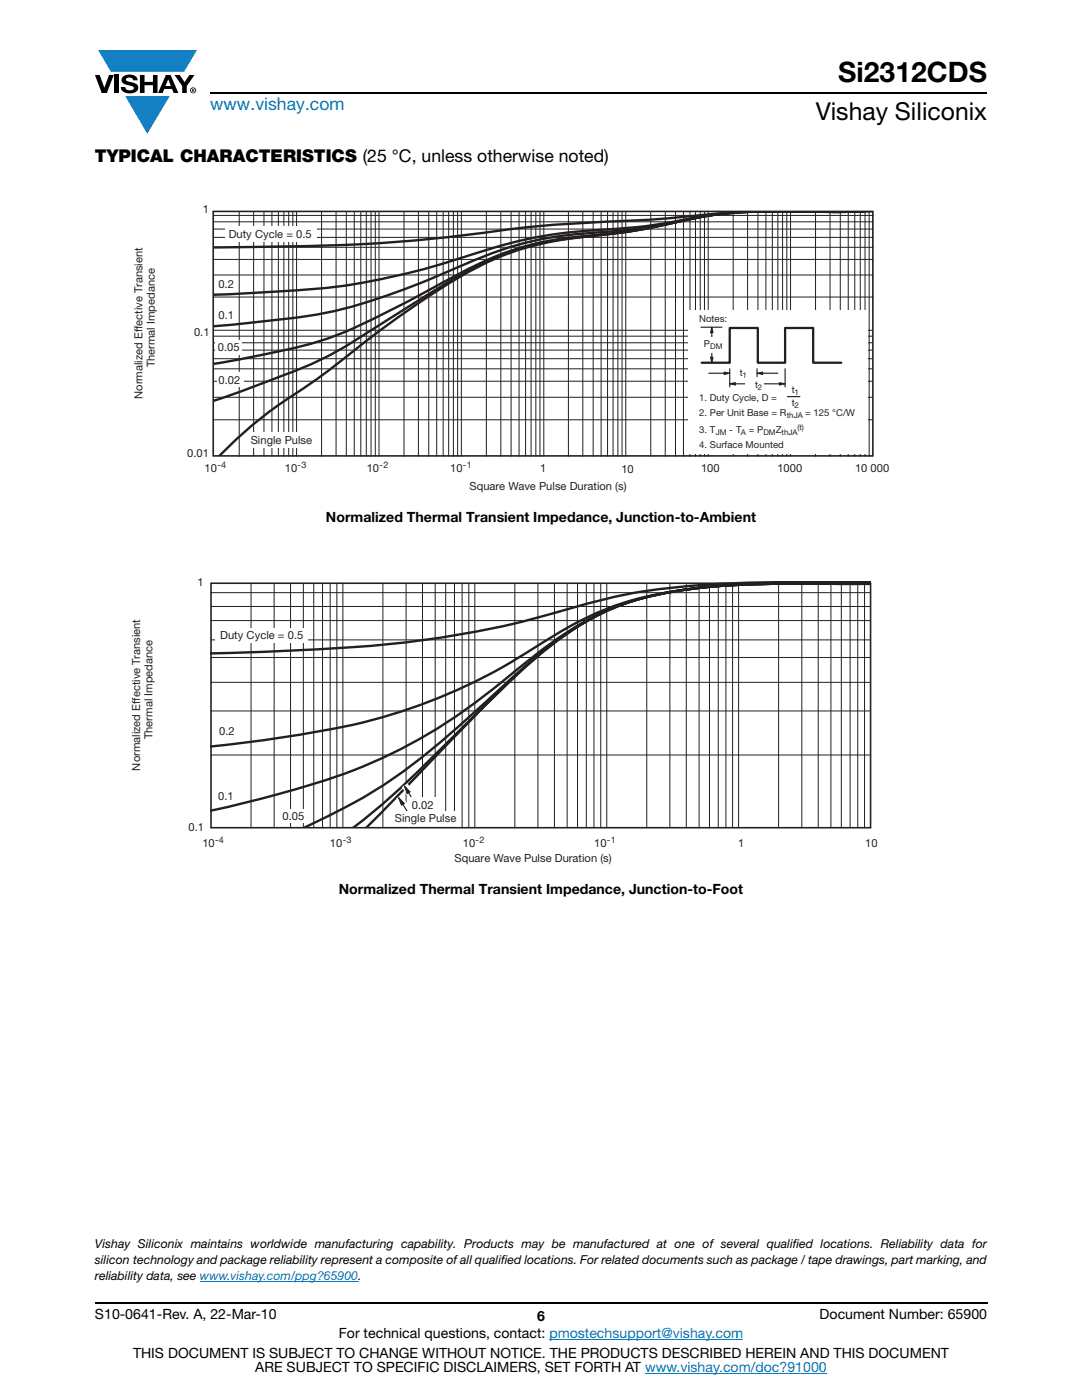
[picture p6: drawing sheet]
<svg xmlns="http://www.w3.org/2000/svg" width="216mm" height="279mm" viewBox="0 0 216 279" stroke-linecap="round" stroke-linejoin="round" font-family="sans-serif">
<g fill="#147fc3">
<path d="M19.6 10h19.7l-2.6 4.3h-1.1h-13.5z"/>
<path d="M25 19.2h8.9l-4.5 7.5z"/>
</g>
<g fill="#000">
<path d="M18.9 15h1l.9 2.5 1-2.5h.9l-1.4 3.6h-1zM22.9 15h.9v3.6h-.9zM24.6 15.3a2.1 2.1 0 0 1 2.8 .3l.1 .4h-.9a.79 .79 0 0 0-.7-.5 .79 .79 0 0 0-.8 .4l.3 .3 1 .2a1.08 1.08 0 0 1 1.2 1 1.08 1.08 0 0 1-1.1 1.2 1.73 1.73 0 0 1-2.4-1.2h.9a.96 .96 0 0 0 .8 .6 .96 .96 0 0 0 .9-.4 1.31 1.31 0 0 0-1.2-.6 1.03 1.03 0 0 1-1.1-.6 1.03 1.03 0 0 1 .2-1.1zM27.9 15h.9v1.3h1.7v-1.3h.9v3.6h-.9v-1.6h-1.7v1.6h-.9zM34.8 15h1.1l.9 1.4 1-1.4h1l-1.5 2.2v1.4h-.9v-1.4z"/>
<path d="M33.6 15.9l.5 1.3h-1.1zM33.1 15l-1.6 3.6h1l.3-.8h1.5l.3 .8h1l-1.6-3.6z"/>
<path d="M38.4 17.8h.2v.2h-.2zM38.3 17.7v.7h.1v-.3l.4 .3-.2-.3 .2-.2-.1-.2z"/>
<path d="M38.1 18a.46 .46 0 0 1 .9 0 .46 .46 0 0 1-.9 0zM37.9 18a.6 .6 0 0 0 1.2 0 .6 .6 0 0 0-1.2 0z"/>
</g>
<path d="M42 18.6h155M18.9 260h178.1" fill="none" stroke="#000" stroke-width=".36"/>
<path d="M39.9 255.7h31.6M109.6 267.3h38.7M128.7 274h36.3" fill="none" stroke="#007ec4" stroke-width=".2"/>
<path d="M26.6 40.7h150.8v57.5h-150.8z" fill="#fff"/>
<g fill="none" stroke="#231f20" stroke-width=".2">
<path d="M42.6 45.7h131.6M42.6 44.3h131.6M42.6 47.4h131.6M42.6 59.3h131.6M42.6 54.9h131.6M42.6 51.8h131.6M42.6 49.4h131.6M42.6 43h131.6M47.7 42.3v48.8M50.6 42.3v48.8M52.7 42.3v48.8M54.3 42.3v48.8"/>
<path d="M55.5 42.3v48.8M56.6 42.3v48.8M57.6 42.3v48.8M58.4 42.3v48.8M59.2 42.3v48.8M64.2 42.3v48.8M67.1 42.3v48.8M69.1 42.3v48.8M70.7 42.3v48.8M72 42.3v48.8M73.1 42.3v48.8M74 42.3v48.8"/>
<path d="M74.9 42.3v48.8M75.6 42.3v48.8M80.6 42.3v48.8M83.5 42.3v48.8M85.6 42.3v48.8M87.1 42.3v48.8M88.4 42.3v48.8M89.5 42.3v48.8M90.5 42.3v48.8M91.3 42.3v48.8M92.1 42.3v48.8M97 42.3v48.8"/>
<path d="M99.9 42.3v48.8M102 42.3v48.8M103.6 42.3v48.8M104.9 42.3v48.8M106 42.3v48.8M106.9 42.3v48.8M107.7 42.3v48.8M108.5 42.3v48.8M129.9 42.3v48.8M132.7 42.3v48.8M134.8 42.3v48.8M136.4 42.3v48.8"/>
<path d="M137.7 42.3v48.8M138.8 42.3v48.8M139.7 42.3v48.8M140.6 42.3v48.8M141.3 42.3v48.8M146.3 42.3v48.8M149.2 42.3v48.8M151.2 42.3v48.8M152.8 42.3v48.8M154.1 42.3v48.8M155.2 42.3v48.8M156.2 42.3v48.8"/>
<path d="M157 42.3v48.8M157.7 42.3v48.8M162.7 42.3v48.8M165.6 42.3v48.8M167.7 42.3v48.8M169.3 42.3v48.8M170.6 42.3v48.8M171.7 42.3v48.8M172.6 42.3v48.8M173.4 42.3v48.8M42.6 65.9h131.4M42.6 79.3h131.4"/>
<path d="M42.6 76.1h131.4M42.6 73.6h131.4M42.6 71.6h131.4M42.6 69.9h131.4M42.6 68.4h131.4M42.6 67.1h131.4M42.6 83.8h131.4"/>
</g>
<path d="M172.5 42.2h-5.4a217.4 217.4 0 0 0-28.5 .9 308.9 308.9 0 0 1-23 1.4l-10.4 .8a365.4 365.4 0 0 1-36.8 3.6l-25.8 .5M172.5 42.2l-5.3 .1-7.1-.1a97.8 97.8 0 0 0-26.8 2.3 172.4 172.4 0 0 1-18 1.7 95.8 95.8 0 0 0-23.6 5.4 133.7 133.7 0 0 1-38.6 6.7l-10.5 .5M172.5 42.2l-5.4 .1-7.1-.1a91.3 91.3 0 0 0-23.8 1.8 105.1 105.1 0 0 1-19.7 2.6 68.6 68.6 0 0 0-24.8 6.6 138.8 138.8 0 0 1-26.8 9.3 301.8 301.8 0 0 1-22.3 2.6M172.5 42.2l-5.4 .1-7.1-.1a92.9 92.9 0 0 0-21.7 1.4 124.7 124.7 0 0 1-23.3 3.7 59.2 59.2 0 0 0-24.5 7.9 232.4 232.4 0 0 1-23.3 11.7 123.7 123.7 0 0 1-19.9 4.9l-4.7 .8M172.5 42.2l-5.4 .1-7.1-.1a93.6 93.6 0 0 0-21.7 1.4 144.7 144.7 0 0 1-24.4 4 57.6 57.6 0 0 0-25 9l-13.9 8.7a80.9 80.9 0 0 1-20.7 10.5l-11.7 4.2M174.1 42.2l-5.5 .1-7.6-.1a99.8 99.8 0 0 0-22.7 1.4 153.1 153.1 0 0 1-24.3 4 57.1 57.1 0 0 0-25.1 9.4 252.5 252.5 0 0 0-24 17.5l-.9 .6a206.6 206.6 0 0 0-13.8 9.9l-2.9 2.6-3.5 3.4" fill="none" stroke="#231f20" stroke-width=".48"/>
<path d="M137.4 61.9h35.7v28.5h-35.7z" fill="#fff"/>
<path d="M139.9 65.3h4.1M145.6 73.6v3.6M151.1 73.6v1.8M156.7 73.6v3.6" fill="none" stroke="#231f20" stroke-width=".23"/>
<path d="M145.6 76.6l1.1-.2v.4z" fill="#231f20"/>
<path d="M145.6 76.6l1.1-.2v.4zM146.4 76.6h3.4" fill="none" stroke="#231f20" stroke-width=".23"/>
<path d="M155.5 76.4l1.2 .2-1.2 .2z" fill="#231f20"/>
<path d="M152.5 76.6h3.4M155.5 76.4l1.2 .2-1.2 .2z" fill="none" stroke="#231f20" stroke-width=".23"/>
<path d="M144.5 74.3l1.1 .2-1.1 .2z" fill="#231f20"/>
<path d="M141.4 74.5h3.4M144.5 74.3l1.1 .2-1.1 .2z" fill="none" stroke="#231f20" stroke-width=".23"/>
<path d="M151.1 74.5l1.1-.2v.4z" fill="#231f20"/>
<path d="M151.1 74.5l1.1-.2v.4zM151.8 74.5h3.4" fill="none" stroke="#231f20" stroke-width=".23"/>
<g fill="#fff">
<path d="M146.1 73h3.7v2.3h-3.7z"/>
<path d="M148.8 75.4h3.7v2.3h-3.7z"/>
</g>
<path d="M141.8 71.3h.5l-.3 1.1z" fill="#231f20"/>
<path d="M141.8 71.3h.5l-.3 1.1zM142 68.4v3.2" fill="none" stroke="#231f20" stroke-width=".23"/>
<path d="M142 65.3l.3 1.1h-.5z" fill="#231f20"/>
<path d="M142 65.3l.3 1.1h-.5zM142 66.1v3.2" fill="none" stroke="#231f20" stroke-width=".23"/>
<path d="M138.9 67.3h5.9v3h-5.9z" fill="#fff"/>
<path d="M140 72.4h5.6v-6.9h5.6v6.9h5.5v-6.9h5.6v6.9h5.6" fill="none" stroke="#231f20" stroke-width=".46"/>
<path d="M157.1 79.2h2.5" fill="none" stroke="#231f20" stroke-width=".23"/>
<g fill="#fff">
<path d="M44.8 45.3h18.3v3h-18.3z"/>
<path d="M49.6 86.3h13.4v3.1h-13.4z"/>
<path d="M43.3 74.3h5.3v3h-5.3z"/>
<path d="M43 67.9h5.2v2.8h-5.2z"/>
</g>
<path d="M42.6 42.2h131.6l-.1 48.8h-131.5z" fill="none" stroke="#231f20" stroke-width=".32"/>
<path d="M113.4 42.3v48.8M116.3 42.3v48.8M118.4 42.3v48.8M119.9 42.3v48.8M121.2 42.3v48.8M122.3 42.3v48.8M123.3 42.3v48.8M124.1 42.3v48.8M124.9 42.3v48.8" fill="none" stroke="#231f20" stroke-width=".2"/>
<path d="M26.1 115.2h149v57.2h-149z" fill="#fff"/>
<path d="M173.8 116.2a426.9 426.9 0 0 0-36.3 .8 115.8 115.8 0 0 0-26.6 5.3 203.3 203.3 0 0 1-48.8 7.3l-20.1 .8M173.8 116.5h-11.2a152.6 152.6 0 0 0-31.9 2.2 62.3 62.3 0 0 0-22.7 9.7 113.6 113.6 0 0 1-47.5 18.1l-8.4 1.3-10.1 1.2M173.8 116.5h-11.1a164.7 164.7 0 0 0-27.6 1.4 51.7 51.7 0 0 0-26.4 11.8l-4.4 3.6a310 310 0 0 1-23.8 20.6 115.3 115.3 0 0 1-19.9 11.3M173.8 116.5h-11.1a164.7 164.7 0 0 0-27.6 1.4 51.9 51.9 0 0 0-28 13.2 444.9 444.9 0 0 0-26 26l-8 8.1M42 161.8a216.2 216.2 0 0 0 29.7-8.5 108.4 108.4 0 0 0 29.9-18.4 90.1 90.1 0 0 1 18-12.4 60.8 60.8 0 0 1 20.1-5.2 254.9 254.9 0 0 1 29.8-.8h4.3h-11.1a164.6 164.6 0 0 0-27.6 1.4 52 52 0 0 0-28 13.2 567.1 567.1 0 0 0-21.8 21l-8.2 7.7-6.7 5.4" fill="none" stroke="#231f20" stroke-width=".48"/>
<g fill="none" stroke="#231f20" stroke-width=".2">
<path d="M42.1 118.3h131.6M50.1 116.4v48.8M54.7 116.4v48.8M58 116.4v48.8M60.5 116.4v48.8M62.6 116.4v48.8M64.4 116.4v48.8M65.9 116.4v48.8M67.2 116.4v48.8M68.4 116.4v48.8M76.4 116.4v48.8M81 116.4v48.8"/>
<path d="M84.3 116.4v48.8M86.8 116.4v48.8M88.9 116.4v48.8M90.7 116.4v48.8M92.2 116.4v48.8M93.5 116.4v48.8M94.7 116.4v48.8M102.7 116.4v48.8M107.3 116.4v48.8M110.6 116.4v48.8M113.2 116.4v48.8M115.2 116.4v48.8"/>
<path d="M117 116.4v48.8M118.5 116.4v48.8M119.9 116.4v48.8M121.1 116.4v48.8M129.1 116.4v48.8M133.7 116.4v48.8M136.9 116.4v48.8M139.5 116.4v48.8M141.6 116.4v48.8M143.3 116.4v48.8M144.8 116.4v48.8M146.2 116.4v48.8"/>
<path d="M147.4 116.4v48.8M155.4 116.4v48.8M160 116.4v48.8M163.3 116.4v48.8M165.8 116.4v48.8M167.9 116.4v48.8M169.6 116.4v48.8M171.2 116.4v48.8M172.5 116.4v48.8M42.1 123.8h131.6M42.1 121h131.6M42.1 127.7h131.6"/>
<path d="M42.1 136.2h131.6M42.1 131.2h131.6M42.1 150.7h131.6M42.1 141.9h131.6"/>
</g>
<path d="M43 125.3h18.5v2.9h-18.5z" fill="#fff"/>
<path d="M79 159.4l1.2-.7 3.5 5.6-1.1 .7z" fill-rule="evenodd" fill="#fff"/>
<path d="M79.6 159.2l1 1.2-.5 .3z" fill="#231f20"/>
<path d="M79.6 159.2l1 1.2-.5 .3zM80.3 160.5l2.6 4" fill="none" stroke="#231f20" stroke-width=".23"/>
<path d="M80.2 157.1l1.1-.7 3.5 5.6-1.1 .7z" fill-rule="evenodd" fill="#fff"/>
<path d="M80.7 156.9l1.1 1.1-.6 .4z" fill="#231f20"/>
<path d="M80.7 156.9l1.1 1.1-.6 .4zM81.5 158.1l2.5 4.1" fill="none" stroke="#231f20" stroke-width=".23"/>
<g fill="#fff">
<path d="M55.9 161.4h5.5v2.8h-5.5z"/>
<path d="M79.1 161.9h12.4v3h-12.4z"/>
<path d="M81.6 159.1h6.3v3h-6.3z"/>
</g>
<path d="M42.1 116.4v48.8h131.6v-48.8M42.1 116.4h131.6" fill="none" stroke="#231f20" stroke-width=".32"/>
<text font-size="5.6" x="167.3" y="16.4">Si2312CDS</text>
<text font-size="4.9" x="162.8" y="24">Vishay Siliconix</text>
<text font-size="3.5" fill="#007ec4" x="42" y="21.9">www.vishay.com</text>
<text font-size="3.5" x="18.9" y="32.3">TYPICAL CHARACTERISTICS (25 °C, unless otherwise noted)</text>
<g font-size="2.8">
<text x="65" y="104.1">Normalized Thermal Transient Impedance, Junction-to-Ambient</text>
<text x="67.6" y="178.5">Normalized Thermal Transient Impedance, Junction-to-Foot</text>
<text x="18.9" y="263.3">S10-0641-Rev. A, 22-Mar-10</text>
<text x="107.2" y="263.6">6</text>
<text x="163.6" y="263.3">Document Number: 65900</text>
<text x="67.6" y="267.1">For technical questions, contact: pmostechsupport@vishay.com</text>
<text x="26.5" y="271">THIS DOCUMENT IS SUBJECT TO CHANGE WITHOUT NOTICE. THE PRODUCTS DESCRIBED HEREIN AND THIS DOCUMENT</text>
<text x="50.9" y="273.8">ARE SUBJECT TO SPECIFIC DISCLAIMERS, SET FORTH AT www.vishay.com/doc?91000</text>
</g>
<g font-size="2.5">
<text x="18.9" y="249.1">Vishay Siliconix maintains worldwide manufacturing capability. Products may be manufactured at one of several qualified locations. Reliability data for</text>
<text x="18.9" y="252.3">silicon technology and package reliabilityrepresent a composite of all qualified locations. For related documents such as package / tape drawings, part marking, and</text>
<text x="18.9" y="255.5">reliability data, see www.vishay.com/ppg?65900.</text>
</g>
<g font-size="2.2" fill="#231f20">
<text x="40.5" y="42.5">1</text>
<text x="45.6" y="47.5">Duty Cycle = 0.5</text>
<text x="43.6" y="57.4">0.2</text>
<text x="43.6" y="63.8">0.1</text>
<text x="38.7" y="67.1">0.1</text>
<text x="43.5" y="70.1">0.05</text>
<text x="30.9" y="73.3" transform="rotate(-90 30.9 73.3)">Thermal Impedance</text>
<text x="43.6" y="76.6">0.02</text>
<text x="28.4" y="79.6" transform="rotate(-90 28.4 79.6)">Normalized Effective Transient</text>
<text x="50" y="88.6">Single Pulse</text>
<text x="37.4" y="91.3">0.01</text>
<text x="40.8" y="94.2">10</text>
<text x="56.8" y="94.2">10</text>
<text x="73.2" y="94.2">10</text>
<text x="89.8" y="94.2">10</text>
<text x="107.8" y="94.2">1</text>
<text x="124" y="94.3">10</text>
<text x="139.9" y="94.2">100</text>
<text x="155.1" y="94.2">1000</text>
<text x="170.6" y="94.2">10 000</text>
<text x="93.7" y="97.8">Square Wave Pulse Duration (s)</text>
<text x="39.4" y="117">1</text>
<text x="44" y="127.5">Duty Cycle = 0.5</text>
<text x="30.4" y="147.5" transform="rotate(-90 30.4 147.5)">Thermal Impedance</text>
<text x="43.7" y="146.8">0.2</text>
<text x="28" y="153.8" transform="rotate(-90 28 153.8)">Normalized Effective Transient</text>
<text x="43.5" y="159.6">0.1</text>
<text x="82.2" y="161.4">0.02</text>
<text x="37.6" y="165.8">0.1</text>
<text x="56.4" y="163.7">0.05</text>
<text x="78.8" y="164.1">Single Pulse</text>
<text x="40.4" y="169">10</text>
<text x="65.8" y="169">10</text>
<text x="90.7" y="172">Square Wave Pulse Duration (s)</text>
<text x="92.3" y="169">10</text>
<text x="118.6" y="169">10</text>
<text x="147.3" y="169">1</text>
<text x="172.6" y="169">10</text>
</g>
<g font-size="1.9" fill="#231f20">
<text x="139.5" y="64.2">Notes:</text>
<text x="140.4" y="69.3">P</text>
<text x="147.6" y="75">t</text>
<text x="150.7" y="77.4">t</text>
<text x="139.5" y="80">1. Duty Cycle, D =</text>
<text x="139.5" y="82.9">2. Per Unit Ba</text>
<text x="151.4" y="82.9">se = R</text>
<text x="158" y="78.5">t</text>
<text x="158" y="81">t</text>
<text x="160.7" y="82.9">= 125 °C/W</text>
<text x="139.5" y="86.3">3. T</text>
<text x="139.5" y="89.3">4.</text>
<text x="141.6" y="89.3">Surface Mounted</text>
<text x="145.5" y="86.3">- T</text>
<text x="149.4" y="86.3">= P</text>
<text x="154.8" y="86.3">Z</text>
</g>
<g font-size="1.8" fill="#231f20">
<text x="43.4" y="93.5">-4</text>
<text x="59.4" y="93.5">-3</text>
<text x="75.7" y="93.5">-2</text>
<text x="92.4" y="93.5">-1</text>
<text x="42.9" y="168.3">-4</text>
<text x="68.4" y="168.3">-3</text>
<text x="94.9" y="168.3">-2</text>
<text x="121.1" y="168.3">-1</text>
</g>
<g font-size="1.6" fill="#231f20">
<text x="141.7" y="69.7">DM</text>
<text x="148.1" y="75.4">1</text>
<text x="151.2" y="77.8">2</text>
<text x="157" y="83.4">thJA</text>
<text x="158.5" y="78.9">1</text>
<text x="158.5" y="81.5">2</text>
<text x="142.8" y="86.7">JM</text>
<text x="147.8" y="86.7">A</text>
<text x="152.3" y="86.7">DM</text>
<text x="155.9" y="86.7">thJA</text>
<text x="159.1" y="85.8">(t)</text>
</g>
</svg>
